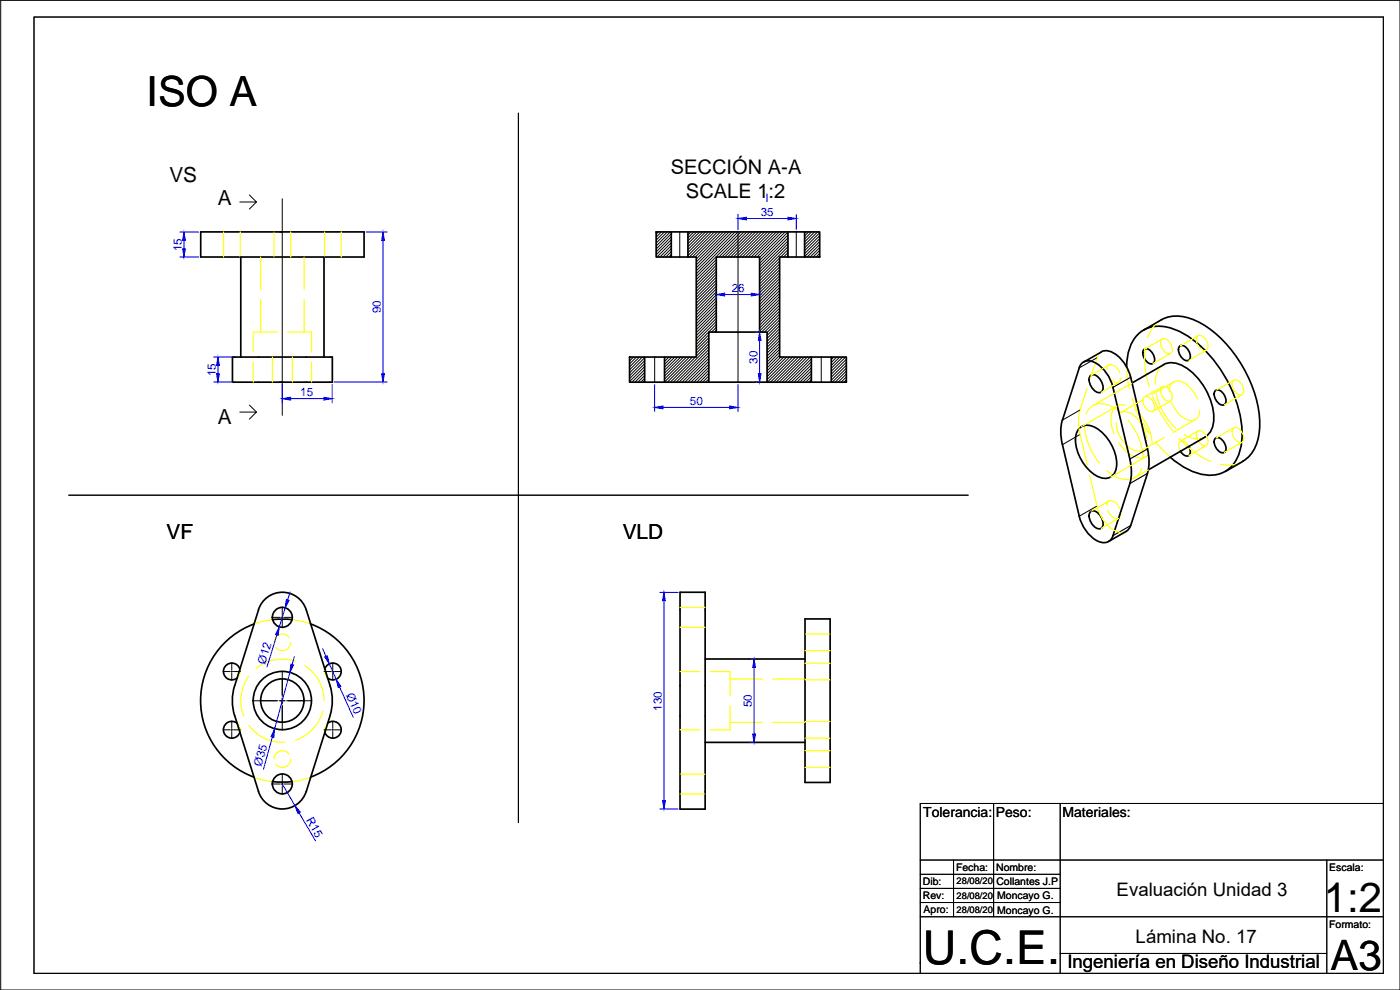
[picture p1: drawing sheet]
<svg xmlns="http://www.w3.org/2000/svg" width="420mm" height="297mm" viewBox="0 0 420 297" stroke-linecap="round" stroke-linejoin="round" font-family="sans-serif">
<!-- layer: MD_Visible -->
<g fill="none" stroke="#000" stroke-width=".51">
<path d="M60.2 69.6h49.1v7.5h-49.1zM72.3 77.1v30M97.2 77.1v30M196.9 69.6h4.6v7.5h-4.6zM201.5 77.1h5M201.5 69.6h5M206.5 69.6h30v7.5h-2.5v30h9.5v7.6h-13.3v-15.1h-2.2v-22.5h-13v22.5h-2.3v15.1h-13.3v-7.6h9.6v-30h-2.5zM236.5 69.6h5M236.5 77.1h5M241.5 69.6h4.5v7.5h-4.5zM215 99.6h13M343.2 99l5.3-3a11.5 11.5 0 0 1 10.8 .4 37.3 37.3 0 0 1 17.8 23.5 19.9 19.9 0 0 1-1.3 15.9l-1.7 1.9-1.1 .7"/>
<path d="M69.8 107.1h29.9v7.6h-29.9zM188.9 107.1h4.6v7.6h-4.6zM193.5 114.7h5.9M193.5 107.1h5.9M212.7 114.7h17.5M243.5 114.7h6M243.5 107.1h6M249.5 107.1h4.5v7.6h-4.5zM327.1 112.8a1.79 1.79 0 0 1 2.8 .7 3.2 3.2 0 0 1 .5 4.2 3.2 3.2 0 0 1-3.3-2.6 2.64 2.64 0 0 1 0-2.3zM330.5 105.6a4.5 4.5 0 0 1 5 1.2 12.4 12.4 0 0 1 3.8 6.3M330.5 105.6l-5.3 3.1M338.1 110.2a12.8 12.8 0 0 1 4.6-10.9 11 11 0 0 1 11.2 .1 37.3 37.3 0 0 1 17.9 23.5 21.4 21.4 0 0 1-.6 14.7 9.1 9.1 0 0 1-11.5 4.5 22.9 22.9 0 0 1-8.5-5"/>
<path d="M339.3 113.2l5.1 21.4a14.2 14.2 0 0 1 0 7.4M343.2 105a1.58 1.58 0 0 1 2.4 .6l.7 1.1a1.44 1.44 0 0 1 .2 1.6 1.44 1.44 0 0 1-1.3 .9 3.4 3.4 0 0 1-2-4.2zM349.2 109.4a7.2 7.2 0 0 1 7.8 1.7 19.1 19.1 0 0 1 7.2 16 5.6 5.6 0 0 1-2.5 4l-17 9.9M349.3 109.4l-9.6 5.5M353.9 104a1.58 1.58 0 0 1 2.5 .7l.6 1.1a1.44 1.44 0 0 1 .2 1.5 1.44 1.44 0 0 1-1.3 .9 3.4 3.4 0 0 1-2-4.2zM364.6 117.3a1.58 1.58 0 0 1 2.5 .7l.6 1.1a1.44 1.44 0 0 1 .3 1.6 1.44 1.44 0 0 1-1.4 .8 3.4 3.4 0 0 1-2-4.2zM318.8 126a13.6 13.6 0 0 0 .1 7.4l5 21.5a10.7 10.7 0 0 0 6.7 7.9 2.76 2.76 0 0 0 3.4-2.1l5.1-15.6a13.8 13.8 0 0 0 0-7.4l-5.1-21.5a10.7 10.7 0 0 0-6.7-7.9 2.78 2.78 0 0 0-3.4 2l-5 15.8M324 128.5a4 4 0 0 1 5-.1 13.3 13.3 0 0 1 6.1 11.8 3.5 3.5 0 0 1-5.2 3 13 13 0 0 1-7.1-12.3l.3-1zM356.8 133.9l.4 1.2a1.24 1.24 0 0 1-.5 1.6 1.24 1.24 0 0 1-1.6-.4l-.8-.9M364.6 131.6a1.58 1.58 0 0 1 2.5 .7l.6 1.1a1.44 1.44 0 0 1 .3 1.6 1.44 1.44 0 0 1-1.4 .8 3.4 3.4 0 0 1-2-4.2zM373 138.4l-5.3 3.1M327.1 153.7a1.79 1.79 0 0 1 2.8 .6 3.2 3.2 0 0 1 .5 4.2 3.2 3.2 0 0 1-3.3-2.6 2.64 2.64 0 0 1 0-2.2z"/>
<path d="M339.3 157.7l-1 1.5-5.6 3.3M344.4 142l-5.1 15.7M204.1 177.7h7.5v65.1h-7.5zM76.2 187.2a24.5 24.5 0 0 0-16 23 24.5 24.5 0 0 0 16 23M77.6 183a7.5 7.5 0 0 1 7.1-5.3 7.5 7.5 0 0 1 7.2 5.3M77.6 183l-7.2 22.7a15 15 0 0 0 0 9l7.2 22.8M81.8 185.9l2.9-.2 3 .2M91.9 183l7.2 22.7M93.3 187.2a24.5 24.5 0 0 1 16 23 24.5 24.5 0 0 1-16.1 23M211.6 197.7h30M241.6 185.7h7.5v49.1h-7.5zM71.2 217a2.52 2.52 0 0 0-3.8 .6 2.52 2.52 0 0 0 1.2 3.7 2.52 2.52 0 0 0 3.4-1.6"/>
<path d="M72 200.8a2.52 2.52 0 0 0-3.4-1.6 2.52 2.52 0 0 0-1.2 3.6 2.52 2.52 0 0 0 3.8 .6M97.5 200.8a2.52 2.52 0 0 1 3.4-1.6 2.52 2.52 0 0 1 1.1 3.6 2.52 2.52 0 0 1-3.7 .6M98.3 217a2.52 2.52 0 0 1 3.7 .6 2.52 2.52 0 0 1-1.1 3.7 2.52 2.52 0 0 1-3.4-1.6M99 205.7a15 15 0 0 1 0 9l-7.1 22.8M77.6 237.5a7.5 7.5 0 0 0 7.1 5.2 7.5 7.5 0 0 0 7.2-5.2M81.8 234.5l2.9 .2 3-.2M211.6 222.7h30"/>
<circle cx="84.7" cy="185.2" r="2.98"/>
<circle cx="84.7" cy="210.2" r="6.5"/>
<circle cx="84.7" cy="210.2" r="8.7"/>
<circle cx="84.7" cy="235.2" r="2.98"/>
</g>
<!-- layer: MD_Oculto -->
<g fill="none" stroke="#ff0" stroke-width=".34">
<path d="M67.1 69.6v7.5M72.1 69.6v7.5M78.2 77.1v9.8M82.3 69.6v7.5M87.2 69.6v7.5M91.3 77.1v9.8M97.4 69.6v7.5M102.4 69.6v7.5M78.2 89.9v9.7M83.3 99.6h-7.3v6M86.2 99.6h7.3v6M91.3 89.9v9.7"/>
<path d="M348.5 96a9.9 9.9 0 0 0-4.1 5.3M76 108.7v6M81.7 107.1v7.6M87.8 107.1v7.6M93.5 108.7v6M326.2 116.6l-2.1 6.4a14.6 14.6 0 0 0 0 7.3l2.2 9.3M330.5 105.6a2.65 2.65 0 0 0-1.3 1.7l-2 6.4M332.1 110.9a1.34 1.34 0 0 1 .9-1.5 1.34 1.34 0 0 1 1.6 .4l.7 .8 .8 1.3M332.4 112.3a3.2 3.2 0 0 0 3.3 2.5l.5-.5 .2-1M332.8 109.5l-5.4 3.1M335.8 114.7l-5.3 3.1M338.2 110.2l.2 3.4 .5 2.9"/>
<path d="M339.7 119.4l1.3 3.4 1.7 3.6 2.3 3.7M339.7 114.9l-11.7 6.8M343 120l-6.6 3.8a8.6 8.6 0 0 0-7.4-2.5 4.8 4.8 0 0 0-3.1 3M343.3 119.2a1.75 1.75 0 0 1 2.6 1.1 2.19 2.19 0 0 1 0 3.1 2.88 2.88 0 0 1-2.9-2.8zM343.7 104.2a25.6 25.6 0 0 0 1.2 11.9M345.9 118.9l2.6 5.4 3.4 4.9M347 118.3a20.2 20.2 0 0 0 5.9 10.3M348.6 116.2a1.62 1.62 0 0 1 2.3 .7 2.41 2.41 0 0 1 .3 3.5 3.1 3.1 0 0 1-2.6-4.2zM348.6 101.9a1.62 1.62 0 0 1 2.3 .7 2.41 2.41 0 0 1 .3 3.5 3.1 3.1 0 0 1-2.9-3.6zM348.8 116l-5.3 3M348.8 101.7l-5.3 3.1M349.3 109.4a6.1 6.1 0 0 0-2.6 5.9"/>
<path d="M350.9 117.6a2.83 2.83 0 0 1 1.5-3 2.83 2.83 0 0 1 3.3 .4l2.1 2 1.6 2.7M351.3 106l-5.3 3.1M352.2 114.6l-6.6 3.9M359.3 101a2.02 2.02 0 0 1 2.9 1.4 1.76 1.76 0 0 1-.5 2.8 3.2 3.2 0 0 1-2.4-4.2zM359.5 100.7l-5.3 3.1M362 105.1l-5.3 3M370.2 114.1a2.94 2.94 0 0 1 3.1 3.4 1.15 1.15 0 0 1-.9 1 1.15 1.15 0 0 1-1.3-.5 2.96 2.96 0 0 1-.9-3.9zM370.2 114.1l-5.2 3M372.7 118.4l-5.2 3.1M325.4 127.4a19.7 19.7 0 0 0 4.6 11.5M335 126.8a9.6 9.6 0 0 0 5.9 8.5 2.21 2.21 0 0 0 2-.4M335.2 121.9l-10.6 6.1"/>
<path d="M335.7 132.8a8.3 8.3 0 0 0 7.5 4.6 3.1 3.1 0 0 0 1.9-1.6M336.2 123.9a4.4 4.4 0 0 1 5.3 1.9l1.3 1.7 .9 1.8 .5 2.8M337.9 121.6a3.4 3.4 0 0 0-4.4 3.3l.1 3 .7 2.3M338.6 126.1a19.3 19.3 0 0 1 4.5 11.5M340.5 122.9a13.9 13.9 0 0 1 5.3 10.1M344 137l-10.7 6.2M346.8 132.5l4.4 4.6M349.5 131.2l-6.7 3.9M351.3 120.3l-5.3 3.1M351.6 120.8a7.8 7.8 0 0 0 6.2 5.4 2.74 2.74 0 0 0 2.2-3.3M353.9 131.5a27.5 27.5 0 0 0 9.6 7M355.3 130.4a6.5 6.5 0 0 0 6.4 .7"/>
<path d="M356.8 133.9a2.2 2.2 0 0 0-2.7-1.5 2.54 2.54 0 0 0 .2 3M358.7 125.9l-6.6 3.8M359.3 129.5a1.61 1.61 0 0 1 2.4 .7 2.36 2.36 0 0 1 .3 3.5 2.95 2.95 0 0 1-3-2.8zM359.5 129.3l-5.3 3.1M362 133.6l-5.3 3.1M370 128.6a1.62 1.62 0 0 1 2.4 .7 2.45 2.45 0 0 1 .3 3.4 3 3 0 0 1-2.7-4.1zM370.2 128.3l-5.2 3.1M372.7 132.7l-5.2 3M373 138.4a9.4 9.4 0 0 1-6.6 .9M327 142.6l2.2 9.2a10.5 10.5 0 0 0 6.9 7.9h1.3l.6-.3M332.1 151.7a1.46 1.46 0 0 1 1.1-1.5 1.46 1.46 0 0 1 1.7 .8l1.2 1.7M332.4 153.1a3.2 3.2 0 0 0 3.3 2.5l.5-.5 .2-.9"/>
<path d="M332.8 150.3l-5.4 3.1M335.8 155.5l-5.3 3.1M342.6 140.7a4.8 4.8 0 0 1-6.8 2.8l-2-1.1-1.6-1.2M344.7 141l-4.2 2.3M81.8 185.9l-3.7 .7-1.9 .6M86.8 191.2a2.5 2.5 0 0 0-2.8-.9 2.5 2.5 0 0 0-1.7 2.4M87.2 192.7a2.49 2.49 0 0 1-1.7 2.4 2.49 2.49 0 0 1-2.8-.9M87.7 185.9l3.7 .7 1.9 .6M88.6 198.4a12.5 12.5 0 0 0-11.8 2.2M91.4 199.7a12.4 12.4 0 0 1 5.8 10.5M204.1 188.2h7.5M204.1 182.2h7.5"/>
<path d="M241.6 195.2h7.5M241.6 190.2h7.5M241.6 199h7.5M71.2 217l.8 1.3v1.4M72 200.8v1.4l-.8 1.2M74.6 202.9a12.5 12.5 0 0 0-1.4 12M74.7 217.6a12.2 12.2 0 0 0 10.9 5.1M96.9 213.3a12.5 12.5 0 0 1-8.3 8.8M97.5 200.8v1.4l.8 1.2M98.3 217l-.8 1.3v1.4M204.1 219h6M204.1 201.5h6"/>
<path d="M213.1 201.5h6v7.2M219.1 211.7v7.3h-6M219.1 216.7h9.8M219.1 203.7h9.8M231.9 216.7h9.7M231.9 203.7h9.7M241.6 216.5h7.5M241.6 204h7.5M76.2 233.2l1.9 .6 3.7 .8M86.8 226.3a2.5 2.5 0 0 0-2.8-.9 2.5 2.5 0 0 0-1.7 2.3M87.2 227.7a2.49 2.49 0 0 1-1.7 2.4 2.49 2.49 0 0 1-2.8-.9M93.3 233.2l-1.9 .6-3.7 .8"/>
<path d="M204.1 238.2h7.5M204.1 232.3h7.5M241.6 221.5h7.5M241.6 230.2h7.5M241.6 225.2h7.5"/>
</g>
<!-- layer: MD_Visible fina -->
<path d="M339.3 113.2l-5.3 3M344.4 134.7l-5.3 3M339.3 157.7l-5.3 3M344.4 142l-5.3 3.1" fill="none" stroke="#000" stroke-width=".34"/>
<!-- layer: MD_Oculta fina -->
<path d="M329.2 107.3l-5.3 3.1M324.1 130.3l-5.2 3.1M324.1 123l-5.2 3.1M329.2 151.8l-5.3 3.1" fill="none" stroke="#000" stroke-width=".3"/>
<!-- layer: 0 -->
<g fill="none" stroke="#000" stroke-width=".3">
<path d="M.2 .1h420v296.9h-420zM415.2 5.1h-405v286.9M415.2 5.1v286.9h-405M155.6 33.9v212.9M74.8 58.5l2.2 2.1h-5M84.7 59.6v10M77 60.6l-2.2 2.1M204 69.5v7.7M221.5 69.5v45.3M239 69.5v7.7M84.7 114.6v10M196.5 107v7.8"/>
<path d="M246.5 107v7.8M72 123.6h5l-2.2 2.2M74.8 121.5l2.2 2.1M20.6 148.6h270M69.6 198.9v2.1M81.6 185.2h2.5M84.4 185.2h.6M84.7 182.1v2.5M84.7 184.9v.6M84.7 185.8v2.6M85.3 185.2h2.5M99.9 198.9v2.1"/>
<path d="M66.9 201.5h2.1M66.9 219h2.1M69.3 201.5h.5M69.3 219h.5M69.6 201.2v.5M69.6 202v2.1M69.6 216.4v2.1M69.6 218.7v.5M69.6 219.5v2.1M70.1 201.5h2.1M70.1 219h2.1M75.9 210.3h7.5"/>
<path d="M83.8 210.3h1.8M84.7 201.4v7.5M84.7 209.4v1.7M84.7 211.5v7.6M86 210.3h7.6M97.2 201.5h2.2M97.2 219h2.2M99.6 201.5h.5M99.6 219h.5M99.9 201.2v.5M99.9 202v2.1M99.9 216.4v2.1"/>
<path d="M99.9 218.7v.5M99.9 219.5v2.1M100.4 201.5h2.1M100.4 219h2.1M81.6 235.2h2.5M84.4 235.2h.6M84.7 232.1v2.5M84.7 234.9v.6M84.7 235.8v2.6M85.3 235.2h2.5M276.2 258h139M286.2 258v17.1"/>
<path d="M298.2 241.1v34M318.2 241.1v50.9M398.2 258v34M415.2 241.1h-139v50.9M276.2 275.1h139M276.2 270.8h42M276.2 266.6h42M276.2 262.3h42M276.2 289.1h.1M318.2 286.1h80"/>
</g>
<!-- layer: Cotas -->
<g fill="none" stroke="#00d" stroke-width=".3">
<path d="M54 69.6h5.6M54 77.1h5.6M55.2 72.1v2.5M109.9 69.6h6.3M114.9 72.1v40M221.5 64.3v4.6M224 65.6h12.5M239 64.3v4.6M215 89v.6M217.5 88.4h8M226.7 99.6h.7M228 87.2v.5"/>
<path d="M64.1 114.6h5.7M64.1 107.1h5.7M65.4 109.6v2.5M84.7 115.3v5.6M87.2 119.6h10M99.7 115.3v5.6M100.3 114.6h15.9M196.5 115.4v8.1M221.5 115.4v8.1M226.7 114.6h.7M228 102.1v10M199 122.2h20"/>
<path d="M87.1 177.6l-.8 2.4M198 177.7h5.5M83.1 190.5l-3 9.6M85.6 182.4l-1.8 5.7M88.3 197l-.6 2.4M96.8 194.6l1 2.3M98.8 199.2l2.1 4.6M199.3 180.2v60M225 197.7h1M87 201.8l-4.6 16.9M101.9 206.1l4.1 9.1M226.3 200.3v19.9"/>
<path d="M81.7 221.1l-2.6 9.7M84.7 235.2l3.8 6.5M225 222.7h1M89.7 243.9l5 8.4M198 242.7h5.5"/>
</g>
<g fill="#00d" stroke="#00d" stroke-width=".3">
<path d="M114.9 69.6l.5 2.5h-.8z"/>
<path d="M114.6 112.1h.8l-.5 2.5z"/>
<path d="M55.2 69.6l.4 2.5h-.8z"/>
<path d="M54.8 74.6h.8l-.4 2.5z"/>
<path d="M65.4 107.1l.4 2.5h-.8z"/>
<path d="M65 112.1h.8l-.4 2.5z"/>
<path d="M97.5 197.1l.7-.3 .6 2.4z"/>
<path d="M100.9 203.8l1.4 2.1-.8 .3z"/>
<path d="M87.3 199.3l.8 .2-1.1 2.3z"/>
<path d="M82.4 218.7l-.2 2.5-.8-.2z"/>
<path d="M85.9 179.9l.8 .2-1.1 2.3z"/>
<path d="M83.8 188.1l-.3 2.5-.8-.2z"/>
<path d="M88.5 241.7l1.6 2-.7 .4z"/>
<path d="M215 88.4l2.5-.4v.8z"/>
<path d="M225.5 88l2.5 .4-2.5 .4z"/>
<path d="M228 99.6l.4 2.5h-.8z"/>
<path d="M227.6 112.1h.8l-.4 2.5z"/>
<path d="M196.5 122.2l2.5-.4v.9z"/>
<path d="M219 121.8l2.5 .4-2.5 .5z"/>
<path d="M199.3 177.7l.4 2.5h-.9z"/>
<path d="M198.8 240.2h.9l-.4 2.5z"/>
<path d="M226.3 197.7l.4 2.6h-.8z"/>
<path d="M225.9 220.2h.8l-.4 2.5z"/>
<path d="M221.5 65.6l2.5-.4v.8z"/>
<path d="M236.5 65.2l2.5 .4-2.5 .4z"/>
<path d="M84.7 119.6l2.5-.4v.8z"/>
<path d="M97.2 119.2l2.5 .4-2.5 .4z"/>
</g>
<!-- layer: MD_Sombreado -->
<g fill="none" stroke="#000" stroke-width=".3">
<path d="M197.6 69.6l-.6 .6M198.5 69.6l-1.5 1.5M199.3 69.6l-2.3 2.4M200.2 69.6l-3.2 3.3M201.1 69.6l-4.1 4.2M201.5 70.1l-4.5 4.6M201.5 71l-4.5 4.6M201.5 71.9l-4.5 4.5M201.5 72.8l-4.4 4.3M201.5 73.7l-3.5 3.4M201.5 74.6l-2.6 2.5M201.5 75.5l-1.7 1.6"/>
<path d="M201.5 76.4l-.8 .7M207.3 69.6l-.8 .9M208.2 69.6l-1.7 1.7M209.1 69.6l-2.6 2.6M210 69.6l-3.5 3.5M210.9 69.6l-4.4 4.4M211.7 69.6l-5.2 5.3M212.6 69.6l-6.1 6.2M213.5 69.6l-7 7.1M214.4 69.6l-7.5 7.5M215 77.9l-6 5.9M215 78.8l-6 5.9"/>
<path d="M215 79.6l-6 6M215.3 69.6l-7.5 7.5M216.2 69.6l-7.5 7.5M217 69.6l-8 8.1M217.9 69.6l-8.9 9M218.8 69.6l-9.8 9.8M219.7 69.6l-10.7 10.7M220.6 69.6l-11.6 11.6M221.4 69.6l-12.4 12.5M222.3 69.6l-13.3 13.4M223.2 69.6l-7.5 7.5M224.1 69.6l-7.5 7.5"/>
<path d="M225 69.6l-7.5 7.5M225.9 69.6l-7.5 7.5M226.7 69.6l-7.5 7.5M227.6 69.6l-7.5 7.5M228.5 69.6l-7.5 7.5M229.4 69.6l-7.5 7.5M230.3 69.6l-7.5 7.5M231.2 69.6l-7.5 7.5M232.1 69.6l-7.6 7.5M233 69.6l-7.6 7.5M233.8 69.6l-7.5 7.5M234 77.4l-6 6"/>
<path d="M234 78.3l-6 6M234 79.2l-6 6M234.7 69.6l-7.5 7.5M235.6 69.6l-7.6 7.6M236.5 69.6l-8.5 8.5M236.5 70.5l-8.5 8.5M236.5 71.4l-8.5 8.5M236.5 72.3l-8.5 8.5M236.5 73.1l-8.5 8.5M236.5 74l-8.5 8.5M236.5 74.9l-2.2 2.2M236.5 75.8l-1.3 1.3"/>
<path d="M236.5 76.7l-.4 .4M241.8 69.6l-.3 .3M242.7 69.6l-1.2 1.2M243.5 69.6l-2 2.1M244.4 69.6l-2.9 3M245.3 69.6l-3.8 3.9M246 69.8l-4.5 4.6M246 70.7l-4.5 4.5M246 71.6l-4.5 4.5M246 72.5l-4.5 4.5M246 73.4l-3.8 3.7M246 74.3l-2.9 2.8"/>
<path d="M246 75.1l-2 2M246 76l-1.1 1.1M246 76.9l-.2 .2M215 80.5l-6 6M215 81.4l-6 6M215 82.3l-6 6M215 83.2l-6 6M215 84.1l-6 5.9M215 84.9l-6 6M215 85.8l-6 6M215 86.7l-6 6M215 87.6l-6 6"/>
<path d="M215 88.5l-6 6M215 89.4l-6 6M215 90.2l-6 6.1M215 91.1l-6 6M215 92l-6 6M215 92.9l-6 6M215 93.8l-6 6M215 94.6l-6 6.1M215 95.5l-6 6M215 96.4l-6 6M215 97.3l-6 6M215 98.2l-1.5 1.4"/>
<path d="M215 99.1l-.6 .5M234 80.1l-6 6M234 81l-6 6M234 81.9l-6 5.9M234 82.7l-6 6M234 83.6l-6 6M234 84.5l-6 6M234 85.4l-6 6M234 86.3l-6 6M234 87.2l-6 6M234 88l-6 6.1M234 88.9l-6 6"/>
<path d="M234 89.8l-6 6M234 90.7l-6 6M234 91.6l-6 6M234 92.4l-6 6.1M234 93.3l-6 6M234 94.2l-5.4 5.4M234 95.1l-4.6 4.5M234 96l-3.7 3.7M234 96.9l-3.7 3.7M234 97.7l-3.7 3.8M234 98.6l-3.7 3.8M234 99.5l-3.7 3.8"/>
<path d="M189.3 107.1l-.3 .3M190.1 107.1l-1.1 1.2M191 107.1l-2 2.1M191.9 107.1l-2.9 3M192.8 107.1l-3.8 3.8M193.5 107.3l-4.5 4.5M193.5 108.2l-4.5 4.5M193.5 109.1l-4.5 4.5M193.5 110l-4.5 4.5M193.5 110.9l-3.8 3.7M193.5 111.7l-2.9 2.9M193.5 112.6l-2 2"/>
<path d="M193.5 113.5l-1.1 1.1M193.5 114.4l-.2 .2M199.9 107.1l-.4 .4M200.7 107.1l-1.2 1.3M201.6 107.1l-2.1 2.2M202.5 107.1l-3 3M203.4 107.1l-3.9 3.9M204.3 107.1l-4.8 4.8M205.1 107.1l-5.6 5.7M206 107.1l-6.5 6.6M206.9 107.1l-7.4 7.5M207.8 107.1l-7.5 7.5"/>
<path d="M208.7 107.1l-7.5 7.5M212.7 100.4l-3.7 3.8M212.7 101.3l-3.7 3.8M212.7 102.2l-3.7 3.7M212.7 103.1l-3.7 3.7M212.7 104l-10.6 10.6M212.7 104.8l-9.7 9.8M212.7 105.7l-8.9 8.9M212.7 106.6l-8 8M212.7 107.5l-7.1 7.1M212.7 108.4l-6.2 6.2M212.7 109.3l-5.3 5.3"/>
<path d="M212.7 110.2l-4.4 4.4M212.7 111l-3.5 3.6M212.7 111.9l-2.6 2.7M212.7 112.8l-1.8 1.8M212.7 113.7l-.9 .9M212.7 114.6h.1M234 100.4l-3.7 3.8M234 101.3l-3.7 3.8M234 102.2l-3.7 3.7M234 103.1l-3.7 3.7M234 104l-3.7 3.7M234 104.8l-3.7 3.8"/>
<path d="M234 105.7l-3.7 3.8M234 106.6l-3.7 3.7M234.3 107.1l-4 4.1M235.2 107.1l-4.9 5M236.1 107.1l-5.8 5.9M237 107.1l-6.7 6.8M237.9 107.1l-7.5 7.5M238.8 107.1l-7.5 7.5M239.6 107.1l-7.4 7.5M240.5 107.1l-7.5 7.5M241.4 107.1l-7.5 7.5M242.3 107.1l-7.5 7.5"/>
<path d="M243.2 107.1l-7.5 7.5M243.5 107.7l-6.9 6.9M243.5 108.6l-6.1 6M243.5 109.5l-5.2 5.1M243.5 110.3l-4.3 4.3M243.5 111.2l-3.4 3.4M243.5 112.1l-2.5 2.5M243.5 113l-1.6 1.6M243.5 113.9l-.8 .7M250.2 107.1l-.7 .8M251.1 107.1l-1.6 1.7M252 107.1l-2.5 2.6"/>
<path d="M252.9 107.1l-3.4 3.4M253.8 107.1l-4.3 4.3M254 107.8l-4.5 4.5M254 108.7l-4.5 4.5M254 109.6l-4.5 4.5M254 110.5l-4.2 4.1M254 111.3l-3.3 3.3M254 112.2l-2.4 2.4M254 113.1l-1.5 1.5M254 114l-.6 .6"/>
</g>
<path d="M84.5 69.6h.2v45h-.2" fill="none" stroke="#000" stroke-width=".3"/>
<path d="M84.2 69.6h.3zM84.2 114.6h.3z" fill="#000" stroke="#000" stroke-width=".3"/>
<text font-size="14" x="277" y="289.2">U.C.E.</text>
<g font-size="12.6">
<text x="397.3" y="273.7">1:2</text>
<text x="399.3" y="290.9">A3</text>
</g>
<text font-size="12.5" x="44" y="31.8">ISO A</text>
<g font-size="6.2">
<text x="50.8" y="54.5">VS</text>
<text x="65.4" y="61.5">A</text>
<text x="65.4" y="127.2">A</text>
<text x="50" y="161.8">VF</text>
<text x="186.9" y="161.7">VLD</text>
</g>
<g font-size="6">
<text x="201.3" y="52.2">SECCIÓN A-A</text>
<text x="205.9" y="59.5">SCALE 1:2</text>
</g>
<g font-size="5.6">
<text x="335.1" y="269">Evaluación Unidad 3</text>
<text x="340.8" y="283">Lámina No. 17</text>
<text x="320.3" y="290.5">Ingeniería en Diseño Industrial</text>
</g>
<g font-size="4.2">
<text x="277.1" y="245.1">Tolerancia:</text>
<text x="298.9" y="245.1">Peso:</text>
<text x="318.9" y="245.1">Materiales:</text>
</g>
<g font-size="3.5" fill="#00d">
<text x="228.3" y="64.9">35</text>
<text x="229.9" y="60.7">l</text>
<text x="54.6" y="75.4" transform="rotate(-90 54.6 75.4)">15</text>
<text x="219.6" y="87.7">26</text>
<text x="114.3" y="94.1" transform="rotate(-90 114.3 94.1)">90</text>
<text x="64.7" y="112.9" transform="rotate(-90 64.7 112.9)">15</text>
<text x="227.3" y="109.1" transform="rotate(-90 227.3 109.1)">30</text>
<text x="90.1" y="118.9">15</text>
<text x="207.1" y="121.6">50</text>
<text x="79.6" y="199.4" transform="rotate(-73 79.6 199.4)">Ø12</text>
<text x="103.8" y="208.5" transform="rotate(66 103.8 208.5)">Ø10</text>
<text x="198.6" y="213.3" transform="rotate(-90 198.6 213.3)">130</text>
<text x="225.6" y="212.2" transform="rotate(-90 225.6 212.2)">50</text>
<text x="78.5" y="230.2" transform="rotate(-75 78.5 230.2)">Ø35</text>
<text x="91.8" y="246" transform="rotate(60 91.8 246)">R15</text>
</g>
<g font-size="3.1">
<text x="286.9" y="261.3">Fecha:</text>
<text x="299" y="261.3">Nombre:</text>
<text x="398.9" y="261.3">Escala:</text>
<text x="276.9" y="265.5">Dib:</text>
<text x="276.9" y="269.8">Rev:</text>
<text x="299" y="265.6">Collantes J.P</text>
<text x="299.3" y="269.9">Moncayo G.</text>
<text x="277.2" y="274.1">Apro:</text>
<text x="299.3" y="274.1">Moncayo G.</text>
<text x="398.9" y="278.3">Formato:</text>
</g>
<g font-size="2.8">
<text x="287.1" y="265.3">28/08/20</text>
<text x="287.1" y="269.6">28/08/20</text>
<text x="287.1" y="273.8">28/08/20</text>
</g>
<g font-size=".3">
<text x="83.8" y="69.8">A</text>
<text x="83.8" y="114.8">A</text>
</g>
</svg>
